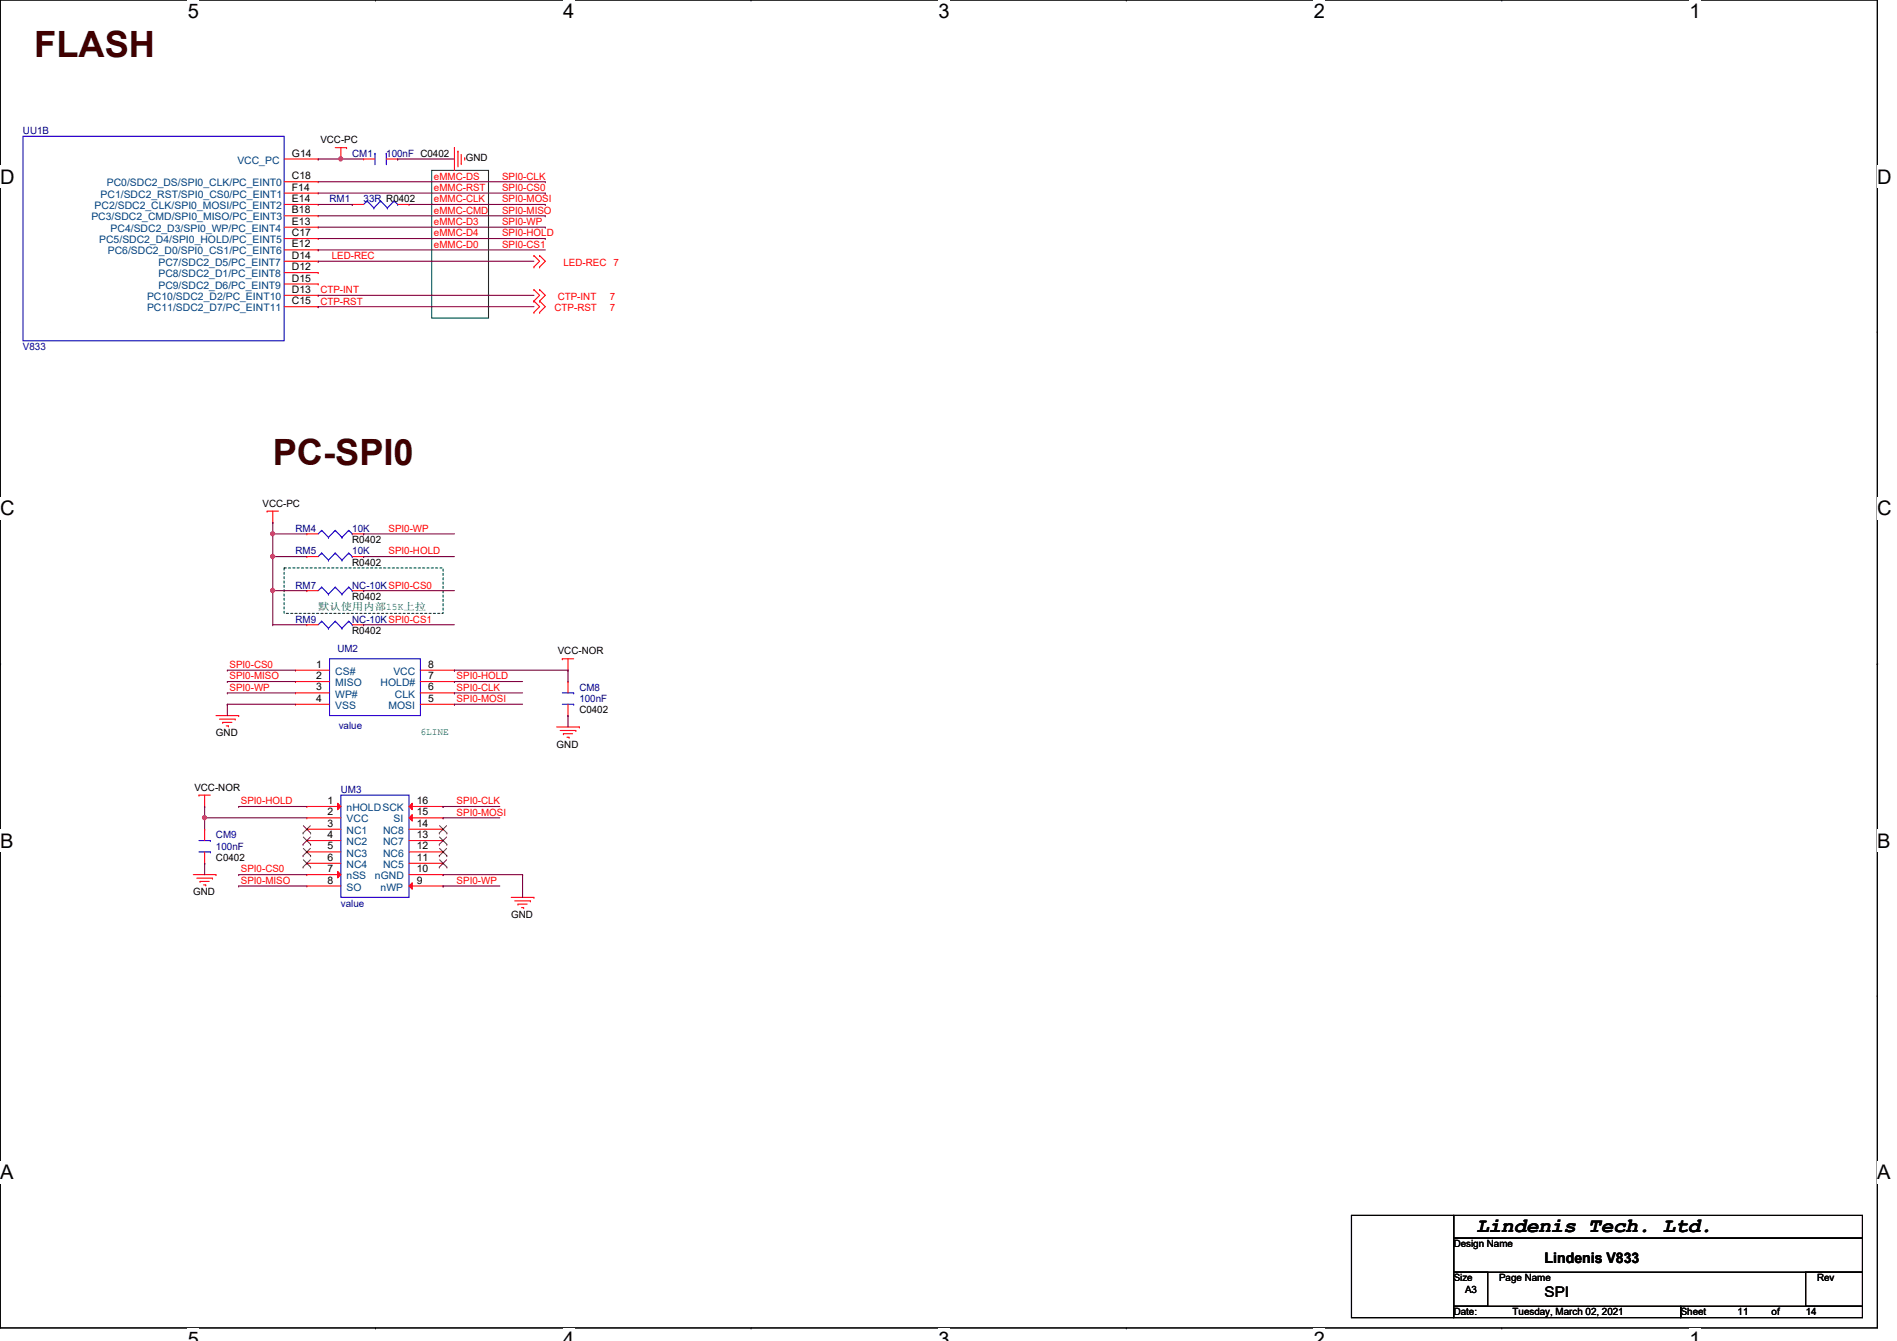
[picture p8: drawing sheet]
<svg xmlns="http://www.w3.org/2000/svg" width="297mm" height="210mm" viewBox="0 0 297 210" stroke-linecap="round" stroke-linejoin="round" font-family="sans-serif">
<path d="M0 0h294v207.9h-294z" fill="none" stroke="#000" stroke-width=".17"/>
<g fill="#fff">
<path d="M29.4 0h1.8v3.5h-1.8z"/>
<path d="M29.4 207.9h1.8v2h-1.8z"/>
</g>
<path d="M58.8 0h.1M58.8 207.9h.1" fill="none" stroke="#000" stroke-width=".17"/>
<g fill="#fff">
<path d="M88.2 0h1.7v3.5h-1.7z"/>
<path d="M88.2 207.9h1.7v2h-1.7z"/>
</g>
<path d="M117.6 0h.1M117.6 207.9h.1" fill="none" stroke="#000" stroke-width=".17"/>
<g fill="#fff">
<path d="M147 0h1.7v3.5h-1.7z"/>
<path d="M147 207.9h1.7v2h-1.7z"/>
</g>
<path d="M176.4 0h.1M176.4 207.9h.1" fill="none" stroke="#000" stroke-width=".17"/>
<g fill="#fff">
<path d="M205.7 0h1.8v3.5h-1.8z"/>
<path d="M205.7 207.9h1.8v2h-1.8z"/>
</g>
<path d="M235.2 0h.1M235.2 207.9h.1" fill="none" stroke="#000" stroke-width=".17"/>
<g fill="#fff">
<path d="M264.5 0h1.8v3.5h-1.8z"/>
<path d="M264.5 207.9h1.8v2h-1.8z"/>
<path d="M0 26h2.3v3.4h-2.3z"/>
<path d="M294 26h2.2v3.4h-2.2z"/>
<path d="M0 77.9h2.3v3.5h-2.3z"/>
<path d="M294 77.9h2.2v3.5h-2.2z"/>
</g>
<path d="M0 51.9h.1M294 51.9h.1" fill="none" stroke="#000" stroke-width=".17"/>
<g fill="#fff">
<path d="M0 129.9h2.1v3.4h-2.1z"/>
<path d="M294 129.9h2v3.4h-2z"/>
</g>
<path d="M0 103.9h.1M294 103.9h.1" fill="none" stroke="#000" stroke-width=".17"/>
<path d="M0 103.9h.1M294 103.9h.1" fill="none" stroke="#000" stroke-width=".16"/>
<g fill="#fff">
<path d="M0 181.8h2.1v3.5h-2.1z"/>
<path d="M294 181.8h2v3.5h-2z"/>
</g>
<path d="M0 155.9h.1M294 155.9h.1M211.6 190.2h16v16h-16zM227.6 190.2h64v3.6h-64zM227.6 193.8h64v5.3h-64zM227.6 199.1h5.4v5.4h-5.4zM282.7 199.1h8.9v5.4h-8.9zM227.6 204.5h35.6v1.7h-35.6zM263.2 204.5h28.4v1.7h-28.4z" fill="none" stroke="#000" stroke-width=".17"/>
<path d="M67.6 26.7h8.9v23.1h-8.9z" fill="none" stroke="#008000" stroke-width=".17"/>
<path d="M44.5 88.9h24.9v7.1h-24.9z" fill="none" stroke="#008000" stroke-width=".17" stroke-dasharray=".3 .3"/>
<g fill="none" stroke="#f00" stroke-width=".17">
<path d="M52.5 23.1h1.8M53.4 24.9h.1M53.4 23.1v1.8M54.3 23.1h.1M71.2 23.1h.1M71.2 23.1v3.6M71.7 23.7h.1M71.7 23.7v2.4M72.2 25.6h.1M72.2 24.2v1.4M72.8 24.7h.1M72.8 24.7v.4"/>
<path d="M83.6 40h.1M83.6 41.8h.1M83.6 47.1h.1M83.6 48.9h.1M83.6 45.3h.1M83.6 40l.9 .9-.9 .9M83.6 47.1l.9 .9-.9 .9M83.6 45.3l.9 .9-.9 .9M84.5 40h.1M84.5 41.8h.1M84.5 47.1h.1M84.5 48.9h.1"/>
<path d="M84.5 45.3h.1M84.5 40l.9 .9-.9 .9M84.5 47.1l.9 .9-.9 .9M84.5 45.3l.9 .9-.9 .9M41.8 80h.1M41.8 80h1.8M42.7 81.8h.1M42.7 80v1.8M33.8 112h3.6M34.4 112.6h2.4M34.9 113.1h.1M34.9 113.1h1.4"/>
<path d="M35.4 113.6h.4M35.8 113.6h.1M36.8 112.6h.1M37.4 112h.1M87.2 113.8h3.5M87.7 114.3h2.5M88 103.1h.1M88 103.1h1.8M88.2 114.9h.1M88.2 114.9h1.5M88.8 115.4h.3M88.9 104.9h.1"/>
<path d="M88.9 103.1v1.8M89.1 115.4h.1M90.2 114.3h.1M90.7 113.8h.1M30.3 136.9h3.5M30.8 137.5h2.5M31.2 124.5h.1M31.2 124.5h1.7M31.3 138h.1M31.3 138h1.5M31.9 138.5h.3M32 126.2h.1"/>
<path d="M32 124.5v1.7M32.2 138.5h.1M33.3 137.5h.1M33.8 136.9h.1M80 140.5h3.6M80.6 141h2.5M81.1 141.5h.1M81.1 141.5h1.4M81.7 142.1h.3M82 142.1h.1M83.1 141h.1M83.6 140.5h.1"/>
</g>
<path d="M53.4 124.5h10.6v16h-10.6z" fill="none" stroke="#00f" stroke-width=".17"/>
<path d="M52.9 125.7l.5 .5-.5 .5z" fill="#f00"/>
<g fill="none" stroke="#f00" stroke-width=".17">
<path d="M48 126.2h.1M48 128h.1M48 129.8h.1M48 131.6h.1M48 133.3h.1M48 135.1h.1M48 126.2h5.4M48 128h5.4M48 129.8h5.4M48 131.6h5.4M48 133.3h5.4M48 135.1h5.4"/>
<path d="M52.9 125.7l.5 .5-.5 .5z"/>
</g>
<g fill="none" stroke="#804000" stroke-width=".16">
<path d="M47.5 130.4h.1M47.5 132.2h.1M47.5 133.9h.1M47.5 135.7h.1M47.5 129.2l1.1 1.2M47.5 131l1.1 1.2M47.5 132.8l1.1 1.1M47.5 134.6l1.1 1.1M48.6 129.2l-1.1 1.2M48.6 131l-1.1 1.2M48.6 132.8l-1.1 1.1M48.6 134.6l-1.1 1.1"/>
<path d="M48.6 130.4h.1M48.6 132.2h.1M48.6 133.9h.1M48.6 135.7h.1"/>
</g>
<path d="M52.9 136.4l.5 .5-.5 .5z" fill="#f00"/>
<path d="M48 136.9h.1M48 138.7h.1M48 136.9h5.4M48 138.7h5.4M52.9 136.4l.5 .5-.5 .5z" fill="none" stroke="#f00" stroke-width=".17"/>
<path d="M64 126.2l.6-.5v1z" fill="#f00"/>
<path d="M64 126.2l.6-.5v1zM64 126.2h5.4M69.4 126.2h.1" fill="none" stroke="#f00" stroke-width=".17"/>
<path d="M64 128l.6-.5v1z" fill="#f00"/>
<g fill="none" stroke="#f00" stroke-width=".17">
<path d="M64 128l.6-.5v1zM64 128h5.4M64 129.8h5.4M64 131.6h5.4M64 133.3h5.4M64 135.1h5.4M64 136.9h5.4M69.4 128h.1M69.4 129.8h.1M69.4 131.6h.1M69.4 133.3h.1M69.4 135.1h.1"/>
<path d="M69.4 136.9h.1"/>
</g>
<g fill="none" stroke="#804000" stroke-width=".16">
<path d="M68.8 130.4h.1M68.8 132.2h.1M68.8 133.9h.1M68.8 135.7h.1M68.8 129.2l1.2 1.2M68.8 131l1.2 1.2M68.8 132.8l1.2 1.1M68.8 134.6l1.2 1.1M69.9 129.2l-1.1 1.2M69.9 131l-1.1 1.2M69.9 132.8l-1.1 1.1M69.9 134.6l-1.1 1.1"/>
<path d="M70 130.4h.1M70 132.2h.1M70 133.9h.1M70 135.7h.1"/>
</g>
<path d="M64 138.7l.6-.5v1z" fill="#f00"/>
<g fill="none" stroke="#f00" stroke-width=".17">
<path d="M44.5 28.4h5.3M44.5 30.2h5.3M44.5 32h5.3M44.5 33.8h5.3M44.5 35.6h5.3M44.5 37.3h5.3M44.5 39.1h5.3M44.5 24.9h5.3M49.8 28.4h.1M49.8 30.2h.1M49.8 32h.1M49.8 33.8h.1"/>
<path d="M49.8 35.6h.1M49.8 37.3h.1M49.8 39.1h.1M49.8 24.9h.1M55.2 32h.1M55.2 32h1.7M56.9 24.9h.1M56.9 24.9h1.8M60.5 24.9h1.8M62.3 24.9h.1M62.3 32h1.7M64 32h.1"/>
<path d="M44.5 40.9h5.3M44.5 42.7h5.3M44.5 44.4h5.3M44.5 46.2h5.3M44.5 48h5.3M49.8 40.9h.1M49.8 42.7h.1M49.8 44.4h.1M49.8 46.2h.1M49.8 48h.1M48 97.8h.1M48 83.6h.1"/>
<path d="M48 92.5h.1M48 87.1h.1M48 97.8h1.8M48 83.6h1.8M48 92.5h1.8M48 87.1h1.8M55.2 97.8h1.7M55.2 83.6h1.7M55.2 92.5h1.7M55.2 87.1h1.7M56.9 97.8h.1M56.9 83.6h.1"/>
<path d="M56.9 92.5h.1M56.9 87.1h.1M46.3 104.9h.1M46.3 106.7h.1M46.3 108.5h.1M46.3 110.2h.1M46.3 104.9h5.3M46.3 106.7h5.3M46.3 108.5h5.3M46.3 110.2h5.3M65.8 104.9h5.4M65.8 106.7h5.4"/>
<path d="M65.8 108.5h5.4M65.8 110.2h5.4M71.2 110.2h.1M71.2 108.5h.1M71.2 106.7h.1M71.2 104.9h.1M88.9 112h.1M88.9 106.7h.1M88.9 106.7v1.8M88.9 110.2v1.8M32 135.1h.1M32 129.8h.1"/>
<path d="M32 129.8v1.8M32 133.3v1.8M64 138.7l.6-.5v1zM64 138.7h5.4M69.4 138.7h.1"/>
</g>
<g fill="none" stroke="#00f" stroke-width=".17">
<path d="M3.6 21.3h40.9v32h-40.9zM57.5 31.5h.1M57.5 31.5l-.6 .5M57.5 31.5l1 1.1M58.5 32.6h.1M58.7 24h.1M58.7 24v1.8M59.6 31.5h.1M59.6 31.5l-1.1 1.1M59.6 31.5l1.1 1.1M60.5 24h.1M60.5 24v1.8"/>
<path d="M60.7 32.6h.1M61.7 31.5h.1M61.7 31.5l-1 1.1M61.7 31.5l.6 .5M62.3 32h.1M50.4 97.2h.1M50.4 83h.1M50.4 91.9h.1M50.4 86.6h.1M50.4 97.2l-.6 .6M50.4 97.2l1 1.1M50.4 83l-.6 .6"/>
<path d="M50.4 83l1 1.1M50.4 91.9l-.6 .6M50.4 91.9l1 1.1M50.4 86.6l-.6 .5M50.4 86.6l1 1.1M51.4 98.3h.1M51.4 84.1h.1M51.4 93h.1M51.4 87.7h.1M52.5 97.2h.1M52.5 83h.1M52.5 91.9h.1"/>
<path d="M52.5 86.6h.1M52.5 97.2l-1.1 1.1M52.5 97.2l1 1.1M52.5 83l-1.1 1.1M52.5 83l1 1.1M52.5 91.9l-1.1 1.1M52.5 91.9l1 1.1M52.5 86.6l-1.1 1.1M52.5 86.6l1 1.1M53.5 98.3h.1M53.5 84.1h.1M53.5 93h.1"/>
<path d="M53.5 87.7h.1M54.6 97.2h.1M54.6 83h.1M54.6 91.9h.1M54.6 86.6h.1M54.6 97.2l-1.1 1.1M54.6 97.2l.6 .6M54.6 83l-1.1 1.1M54.6 83l.6 .6M54.6 91.9l-1.1 1.1M54.6 91.9l.6 .6M54.6 86.6l-1.1 1.1"/>
<path d="M54.6 86.6l.6 .5M55.2 97.8h.1M55.2 83.6h.1M55.2 92.5h.1M55.2 87.1h.1M51.6 103.1h14.2v8.9h-14.2zM88 110.2h1.8M88 108.5h1.8M89.8 110.2h.1M89.8 108.5h.1M31.2 133.3h1.7M31.2 131.6h1.7"/>
<path d="M32.9 133.3h.1M32.9 131.6h.1"/>
</g>
<path d="M53.4 24.9h.1M53.4 24.9h3.5M62.3 24.9h.1M62.3 24.9h8.9" fill="none" stroke="#800040" stroke-width=".17"/>
<circle cx="53.4" cy="24.9" r=".32" fill="#f0f"/>
<circle cx="53.4" cy="24.9" r=".32" fill="none" stroke="#f0f" stroke-width=".17"/>
<g fill="none" stroke="#800040" stroke-width=".17">
<path d="M49.8 24.9h.1M49.8 39.1h.1M49.8 24.9h3.6M49.8 30.2h35.6M49.8 28.4h35.6M49.8 32h5.4M49.8 33.8h35.6M49.8 35.6h35.6M49.8 37.3h35.6M49.8 39.1h35.6M55.2 32h.1M85.4 30.2h.1"/>
<path d="M85.4 28.4h.1M85.4 33.8h.1M85.4 35.6h.1M85.4 37.3h.1M42.7 81.8h.1M42.7 81.8v1.8"/>
</g>
<circle cx="42.7" cy="83.5" r=".32" fill="#f0f"/>
<circle cx="42.7" cy="83.5" r=".32" fill="none" stroke="#f0f" stroke-width=".17"/>
<g fill="none" stroke="#800040" stroke-width=".17">
<path d="M42.7 92.5h.1M42.7 87.1h.1M42.7 87.1h5.3M42.7 92.5h5.3M42.7 87.1v5.4M56.9 87.1h.1M56.9 83.6h.1M56.9 92.5h.1M56.9 87.1h14.3M56.9 83.6h14.3M56.9 92.5h14.3M35.6 104.9h.1"/>
<path d="M35.6 108.5h.1M35.6 106.7h.1M35.6 110.2h.1M35.6 106.7h10.7M35.6 104.9h10.7M35.6 110.2h10.7M35.6 108.5h10.7M35.6 110.2v1.8M71.2 106.7h.1M71.2 104.9h.1M71.2 110.2h.1M71.2 108.5h.1"/>
<path d="M71.2 106.7h10.6M71.2 104.9h17.7M71.2 110.2h10.6M71.2 108.5h10.6M88.9 112h.1M88.9 104.9h.1M88.9 104.9v1.8M88.9 112v1.8"/>
</g>
<circle cx="42.7" cy="92.4" r=".32" fill="#f0f"/>
<circle cx="42.7" cy="92.4" r=".32" fill="none" stroke="#f0f" stroke-width=".17"/>
<circle cx="42.7" cy="87.1" r=".32" fill="#f0f"/>
<circle cx="42.7" cy="87.1" r=".32" fill="none" stroke="#f0f" stroke-width=".17"/>
<path d="M42.7 83.6h.1M42.7 92.5h.1M42.7 97.8h.1M42.7 83.6h5.3M42.7 83.6v3.5M42.7 92.5v5.3M42.7 97.8h5.3M56.9 97.8h.1M56.9 97.8h14.3M32 128h.1M32 128h16M32 128v1.8" fill="none" stroke="#800040" stroke-width=".17"/>
<circle cx="32" cy="128" r=".32" fill="#f0f"/>
<circle cx="32" cy="128" r=".32" fill="none" stroke="#f0f" stroke-width=".17"/>
<g fill="none" stroke="#800040" stroke-width=".17">
<path d="M64 32h21.4M85.4 32h.1M49.8 40.9h.1M49.8 48h.1M49.8 46.2h.1M49.8 40.9h33.8M49.8 48h33.8M49.8 46.2h33.8M32 135.1h.1M32 126.2h.1M32 126.2v1.8M32 135.1v1.8"/>
<path d="M37.4 136.9h.1M37.4 138.7h.1M37.4 126.2h.1M37.4 136.9h10.6M37.4 138.7h10.6M37.4 126.2h10.6M69.4 136.9h.1M69.4 138.7h.1M69.4 128h.1M69.4 126.2h.1M69.4 136.9h12.4M69.4 138.7h8.9"/>
<path d="M69.4 126.2h8.9M69.4 128h8.9M81.8 136.9h.1M81.8 136.9v3.6"/>
</g>
<circle cx="53.4" cy="24.9" r=".32" fill="#f0f"/>
<circle cx="53.4" cy="24.9" r=".32" fill="none" stroke="#f0f" stroke-width=".17"/>
<circle cx="42.7" cy="83.5" r=".32" fill="#f0f"/>
<circle cx="42.7" cy="83.5" r=".32" fill="none" stroke="#f0f" stroke-width=".17"/>
<circle cx="42.7" cy="92.4" r=".32" fill="#f0f"/>
<circle cx="42.7" cy="92.4" r=".32" fill="none" stroke="#f0f" stroke-width=".17"/>
<circle cx="42.7" cy="87.1" r=".32" fill="#f0f"/>
<circle cx="42.7" cy="87.1" r=".32" fill="none" stroke="#f0f" stroke-width=".17"/>
<circle cx="32" cy="128" r=".32" fill="#f0f"/>
<circle cx="32" cy="128" r=".32" fill="none" stroke="#f0f" stroke-width=".17"/>
<g font-size="5.7" fill="#400000">
<text x="5.4" y="8.8">FLASH</text>
<text x="42.7" y="72.9">PC-SPI0</text>
</g>
<text font-size="3.2" x="231.2" y="192.9">Lindenis Tech. Ltd.</text>
<g font-size="3.1">
<text x="29.4" y="2.8">5</text>
<text x="88.2" y="2.8">4</text>
<text x="147" y="2.8">3</text>
<text x="205.7" y="2.8">2</text>
<text x="264.5" y="2.8">1</text>
<text x="0" y="28.7">D</text>
<text x="294" y="28.7">D</text>
<text x="0" y="80.7">C</text>
<text x="294" y="80.7">C</text>
<text x="0" y="132.7">B</text>
<text x="294" y="132.7">B</text>
<text x="0" y="184.6">A</text>
<text x="294" y="184.6">A</text>
<text x="29.4" y="210.7">5</text>
<text x="88.2" y="210.7">4</text>
<text x="147" y="210.7">3</text>
<text x="205.7" y="210.7">2</text>
<text x="264.5" y="210.7">1</text>
</g>
<g font-size="2.3">
<text x="241.8" y="197.7">Lindenis V833</text>
<text x="241.8" y="203">SPI</text>
</g>
<g font-size="1.6" fill="#000080">
<text x="3.6" y="21">UU1B</text>
<text x="55.2" y="24.6">CM1</text>
<text x="60.5" y="24.6">100nF C0402</text>
<text x="51.6" y="31.7">RM1</text>
<text x="56.9" y="31.7">33R R0402</text>
<text x="3.6" y="54.8">V833</text>
<text x="46.3" y="83.2">RM4</text>
<text x="55.2" y="83.2">10K</text>
<text x="46.3" y="86.8">RM5</text>
<text x="55.2" y="86.8">10K</text>
<text x="46.3" y="92.1">RM7</text>
<text x="55.2" y="92.1">NC-10KSPI0-CS0</text>
<text x="46.3" y="97.5">RM9</text>
<text x="55.2" y="97.5">NC-10KSPI0-CS1</text>
<text x="52.8" y="102.1">UM2</text>
<text x="90.7" y="108.1">CM8</text>
<text x="90.7" y="109.9">100nF</text>
<text x="53" y="114.2">value</text>
<text x="53.4" y="124.1">UM3</text>
<text x="33.8" y="131.2">CM9</text>
<text x="33.8" y="133">100nF</text>
<text x="53.4" y="141.9">value</text>
</g>
<g font-size="1.6">
<text x="50.2" y="22.4">VCC-PC</text>
<text x="45.7" y="28.1">C18</text>
<text x="45.7" y="29.8">F14</text>
<text x="45.7" y="24.5">G14</text>
<text x="72.9" y="25.3">GND</text>
<text x="45.7" y="31.6">E14</text>
<text x="45.7" y="33.4">B18</text>
<text x="45.7" y="35.2">E13</text>
<text x="45.7" y="37">C17</text>
<text x="45.7" y="38.7">E12</text>
<text x="45.7" y="40.5">D14</text>
<text x="45.7" y="42.3">D12</text>
<text x="45.7" y="44.1">D15</text>
<text x="45.7" y="45.8">D13</text>
<text x="45.7" y="47.6">C15</text>
<text x="41.1" y="79.3">VCC-PC</text>
<text x="55.2" y="85">R0402</text>
<text x="55.2" y="88.6">R0402</text>
<text x="55.2" y="93.9">R0402</text>
<text x="55.2" y="99.2">R0402</text>
<text x="49.5" y="104.5">1</text>
<text x="49.5" y="106.3">2</text>
<text x="67.1" y="106.3">7</text>
<text x="67.1" y="104.5">8</text>
<text x="87.3" y="102.4">VCC-NOR</text>
<text x="49.5" y="108.1">3</text>
<text x="49.5" y="109.9">4</text>
<text x="67.1" y="109.9">5</text>
<text x="67.1" y="108.1">6</text>
<text x="90.7" y="111.7">C0402</text>
<text x="33.8" y="115.2">GND</text>
<text x="87.2" y="117">GND</text>
<text x="30.4" y="123.8">VCC-NOR</text>
<text x="51.3" y="125.9">1</text>
<text x="65.3" y="125.9">16</text>
<text x="51.3" y="127.6">2</text>
<text x="51.3" y="129.4">3</text>
<text x="51.3" y="131.2">4</text>
<text x="65.3" y="127.6">15</text>
<text x="65.3" y="129.4">14</text>
<text x="65.3" y="131.2">13</text>
<text x="33.8" y="134.8">C0402</text>
<text x="51.3" y="133">5</text>
<text x="51.3" y="134.7">6</text>
<text x="51.3" y="136.5">7</text>
<text x="65.3" y="133">12</text>
<text x="65.3" y="134.7">11</text>
<text x="65.3" y="136.5">10</text>
<text x="30.3" y="140.1">GND</text>
<text x="51.3" y="138.3">8</text>
<text x="65.3" y="138.3">9</text>
<text x="80" y="143.7">GND</text>
<text x="227.6" y="195.2">Design Name</text>
<text x="227.6" y="200.6">Size</text>
<text x="229.4" y="202.4">A3</text>
<text x="234.7" y="200.6">Page Name</text>
<text x="284.5" y="200.6">Rev</text>
<text x="227.6" y="205.9">Date:</text>
<text x="236.9" y="205.9">Tuesday, March 02, 2021</text>
<text x="263.2" y="205.9">Sheet</text>
<text x="272.1" y="205.9">11</text>
<text x="277.4" y="205.9">of</text>
<text x="282.7" y="205.9">14</text>
</g>
<g font-size="1.6" fill="#004080">
<text x="16.7" y="29.2">PC0/SDC2_DS/SPI0_CLK/PC_EINT0</text>
<text x="37.2" y="25.6">VCC_PC</text>
<text x="14.3" y="34.5">PC3/SDC2_CMD/SPI0_MISO/PC_EINT3</text>
<text x="14.8" y="32.7">PC2/SDC2_CLK/SPI0_MOSI/PC_EINT2</text>
<text x="15.7" y="30.9">PC1/SDC2_RST/SPI0_CS0/PC_EINT1</text>
<text x="15.5" y="38.1">PC5/SDC2_D4/SPI0_HOLD/PC_EINT5</text>
<text x="16.9" y="39.8">PC6/SDC2_D0/SPI0_CS1/PC_EINT6</text>
<text x="17.3" y="36.3">PC4/SDC2_D3/SPI0_WP/PC_EINT4</text>
<text x="24.8" y="41.6">PC7/SDC2_D5/PC_EINT7</text>
<text x="23" y="46.9">PC10/SDC2_D2/PC_EINT10</text>
<text x="24.8" y="43.4">PC8/SDC2_D1/PC_EINT8</text>
<text x="24.8" y="45.2">PC9/SDC2_D6/PC_EINT9</text>
<text x="23" y="48.7">PC11/SDC2_D7/PC_EINT11</text>
<text x="52.5" y="105.6">CS#</text>
<text x="52.5" y="107.4">MISO</text>
<text x="59.6" y="107.4">HOLD#</text>
<text x="61.6" y="105.6">VCC</text>
<text x="52.5" y="109.2">WP#</text>
<text x="52.5" y="111">VSS</text>
<text x="60.8" y="111">MOSI</text>
<text x="61.8" y="109.2">CLK</text>
<text x="54.3" y="127">nHOLDSCK</text>
<text x="54.3" y="128.7">VCC</text>
<text x="54.3" y="130.5">NC1</text>
<text x="60" y="130.5">NC8</text>
<text x="61.6" y="128.7">SI</text>
<text x="54.3" y="132.3">NC2</text>
<text x="54.3" y="134.1">NC3</text>
<text x="54.3" y="135.8">NC4</text>
<text x="54.3" y="137.6">nSS</text>
<text x="58.7" y="137.6">nGND</text>
<text x="60" y="132.3">NC7</text>
<text x="60" y="134.1">NC6</text>
<text x="60" y="135.8">NC5</text>
<text x="54.3" y="139.4">SO</text>
<text x="59.6" y="139.4">nWP</text>
</g>
<g font-size="1.6" fill="#f00">
<text x="67.9" y="29.9">eMMC-RST</text>
<text x="67.9" y="28.1">eMMC-DS</text>
<text x="78.6" y="28.1">SPI0-CLK</text>
<text x="78.6" y="29.9">SPI0-CS0</text>
<text x="67.9" y="33.4">eMMC-CMD</text>
<text x="67.9" y="31.7">eMMC-CLK</text>
<text x="67.9" y="35.2">eMMC-D3</text>
<text x="78.6" y="35.2">SPI0-WP</text>
<text x="78.6" y="33.4">SPI0-MISO</text>
<text x="78.6" y="31.7">SPI0-MOSI</text>
<text x="51.9" y="40.6">LED-REC</text>
<text x="67.9" y="37">eMMC-D4</text>
<text x="67.9" y="38.8">eMMC-D0</text>
<text x="78.6" y="37">SPI0-HOLD</text>
<text x="78.6" y="38.8">SPI0-CS1</text>
<text x="88.2" y="41.6">LED-REC 7</text>
<text x="50.2" y="47.7">CTP-RST</text>
<text x="50.2" y="45.9">CTP-INT</text>
<text x="87.3" y="46.9">CTP-INT</text>
<text x="95.5" y="46.9">7</text>
<text x="86.8" y="48.7">CTP-RST</text>
<text x="95.5" y="48.7">7</text>
<text x="60.8" y="83.2">SPI0-WP</text>
<text x="60.8" y="86.8">SPI0-HOLD</text>
<text x="35.9" y="104.6">SPI0-CS0</text>
<text x="35.9" y="106.3">SPI0-MISO</text>
<text x="71.5" y="106.3">SPI0-HOLD</text>
<text x="35.9" y="108.1">SPI0-WP</text>
<text x="71.5" y="109.9">SPI0-MOSI</text>
<text x="71.5" y="108.1">SPI0-CLK</text>
<text x="37.7" y="125.9">SPI0-HOLD</text>
<text x="71.5" y="125.9">SPI0-CLK</text>
<text x="71.5" y="127.7">SPI0-MOSI</text>
<text x="37.7" y="136.6">SPI0-CS0</text>
<text x="37.7" y="138.3">SPI0-MISO</text>
<text x="71.5" y="138.3">SPI0-WP</text>
</g>
<g font-size="1.6" fill="#008000">
<text x="49.8" y="95.5">默默默默默默15K电上</text>
<text x="65.8" y="115">6LINE</text>
</g>
</svg>
